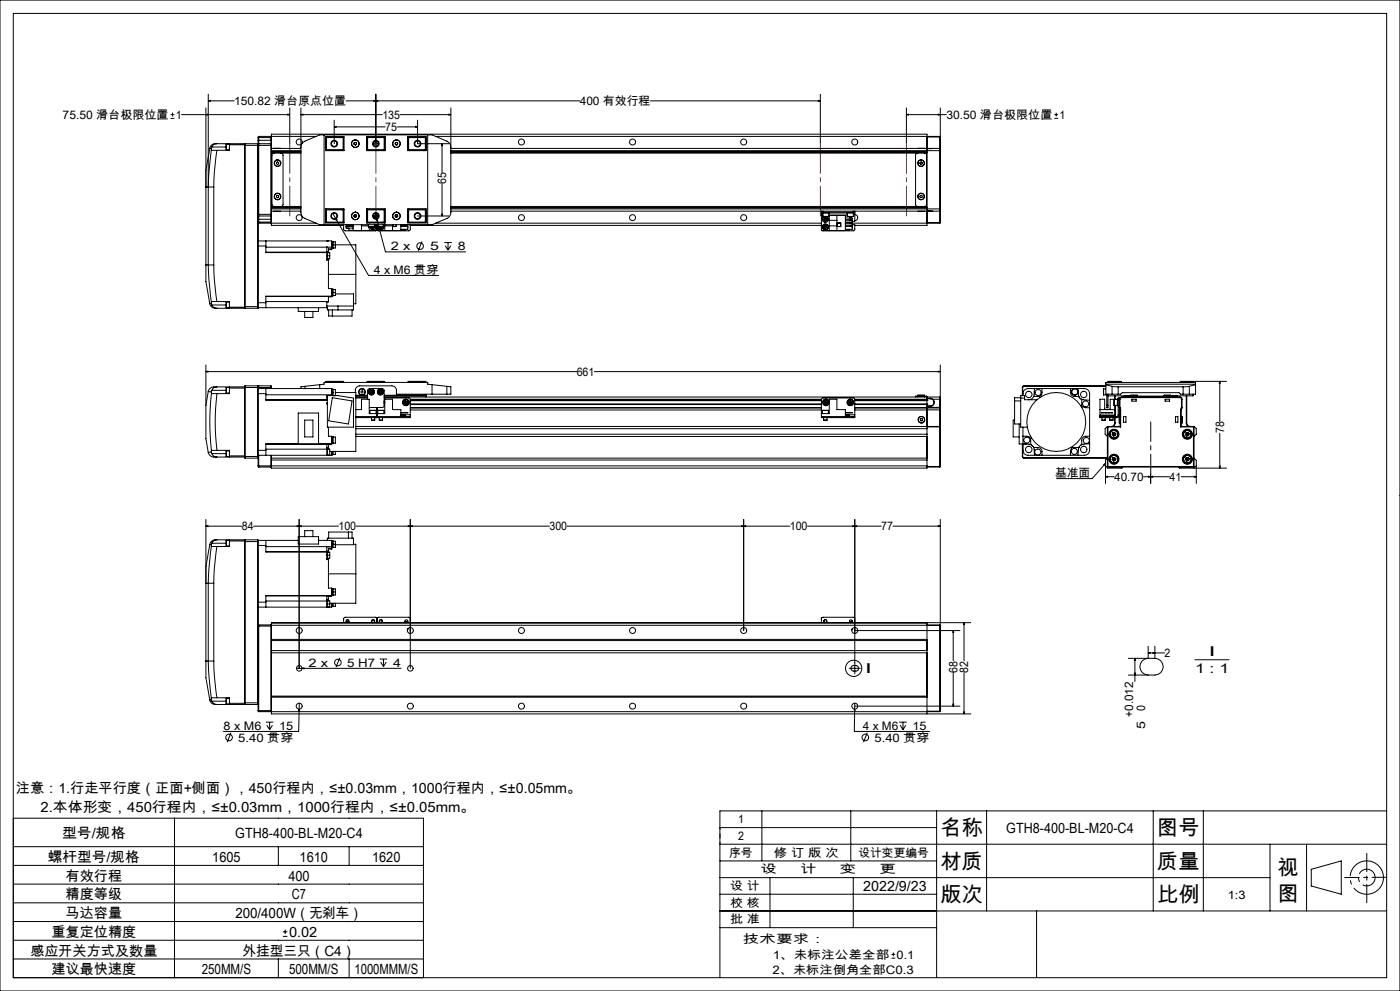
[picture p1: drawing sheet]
<svg xmlns="http://www.w3.org/2000/svg" width="420mm" height="297mm" viewBox="0 0 420 297" stroke-linecap="round" stroke-linejoin="round" font-family="sans-serif">
<g fill="none" stroke="#000" stroke-width=".3">
<path d="M0 0h420v297h-420zM4 4h412v289h-412zM51.2 35.5h1.1M51.2 34.4h1.1M51.8 33.8v1.1M54.5 34.4h32.4M61.8 34.4l.6-.2v.3zM61.8 32.3v47.1M62.5 30.2l.6-.1v.3zM62.5 28.2v51.2M62.5 30.2h7.8M86.3 34.2l.6 .2-.6 .1z"/>
<path d="M86.9 32.3v10.8M90.3 34.4l.6-.2v.3zM90.3 32.3v31.7l.3 .7 .6 .6 4.7 2h33.7l5.1-2.3 .6-1.4v-31.3M90.3 34.4h24.4M100.3 38l.6-.1v.3zM100.3 36v7.1M100.3 38h15.3M103.8 30.2h70.1M112.1 30.1l.6 .1-.6 .2zM112.7 30.2l.6-.1v.3zM112.7 28.2v14.9M119.1 38h6.2"/>
<path d="M120 34.4h15.3M124.7 37.9l.6 .1-.6 .2zM125.3 36v7.1h9.3M134.7 34.2l.6 .2-.6 .1zM195.1 30.2h51M245.5 30.1l.6 .1-.6 .2zM246.1 28.2v14.9M271.9 34.4l.6-.2v.3zM271.9 34.4h12M271.9 32.3v10.8M281.5 34.2l.6 .2-.6 .1zM282.1 32.3v12.4"/>
<path d="M316.3 35.5h1.1M316.3 34.4h1.1M316.9 33.8v1.1M62.5 56.1h1.6M62.9 44.4l-1.1 6.6v5.1h.7M62.9 44.4l.5 .1M63.4 44.9l-.7 6.6-.2 4.6M63.4 44.9l1.7 .1M63.4 44.5v.4M63.5 44.1l-.1 .4M63.5 44.1h4.3M64.1 56.1v23.3"/>
<path d="M65.1 45l-.8 6.6-.2 4.5M65.1 43.1h-.4a1.65 1.65 0 0 0-1.8 1.3M65.1 43.1h8.3v.5M65.1 43.1l-1.1 .3-.5 .7M67.9 43.2v1.7M67.9 43.2h.9M67.9 44.9h.9M68.8 43.1v.3M68.8 43.4v1.6h-3.7M68.8 43.4h4.6M73.4 43.6v48.3M73.4 43.6h8"/>
<path d="M73.5 43.1v49.3M73.5 43.1h3.8M73.5 43.1h-.1M77.3 43.1v49.3M77.3 43.1h.1M77.4 43.1v48.8M77.4 42v1.1M77.4 41.3h4M77.4 42h4M77.6 43.1v21.6M77.6 40.9v2.2M77.6 43.1h3.7"/>
<path d="M77.6 40.9l-.2 1.1M77.6 40.9h3.7M77.6 43.1l-.2 .1M81.3 43.1v21.6M81.3 40.9v2.2M81.3 43.1l.1 .1M81.3 40.9l.1 .2M81.4 43.2v-3h196.7v5M81.4 43.2v.4M81.4 43.6v20.6M81.4 45.9h8.9M81.4 45.6h8.9"/>
<path d="M81.4 44.5h8.9M81.4 40.9h13.4M81.4 45.2h8.9M81.4 45.5h8.9M82.2 44.4h.1M82.2 44.4l1.9 .1M82.3 45.9l-.4 .1-.3 .4v14.9l.3 .5 .4 .1M83 48.6l.3-.1 .3 .3v.3l-.4 .2-.3-.3zM83 58.6l.4-.1 .2 .3-.1 .4-.3 .1-.3-.3zM84.3 45.9l.4 .2 .2 .3v14.9l-.2 .4-.4 .2M90.3 44.2l.3-1.2 .9-.7 4.4-1.9h33.7l4.5 1.9 .8 .7 .4 1.2M97.2 40.4v26.9"/>
<path d="M97.6 44.5h.2M97.6 41h5.6v4.2h-5.6zM97.8 41.2v4M97.8 41.2h5.1M97.9 41.1v3.9M97.9 45h5.3M97.9 41.1h5.3M97.9 41.1l-.1 .1M102.9 41.2l.2-.1v3.9l-.2-.1M102.9 44.9h-5.1l.1 .1M102.9 41.2v3.7M106.3 43.2l.3 .3"/>
<path d="M106.3 42.9v.3M106.6 42.7l.3 .2M106.6 42.7l-.3 .2M106.9 43.2l-.3 .3M106.9 42.9v.3M110 45h5.5M110 41h5.5v4.2h-5.5zM110 41.1h5.5M110.3 41.2v3.7M110.3 41.2l-.2-.1v3.9l.2-.1M110.3 44.9h5M110.3 41.2h5"/>
<path d="M115.3 41.2l.1-.1v3.9l-.1-.1M115.3 41.2v3.7M118.6 43.2l.3 .3M118.6 42.9v.3M118.9 42.7l.4 .2M118.9 42.7l-.3 .2M119.3 43.2l-.4 .3M119.3 42.9v.3M122.3 41h5.5v4.2h-5.5zM122.3 45h5.3M122.3 41.1h5.3M122.6 41.2v3.7"/>
<path d="M122.6 41.2l-.2-.1v3.9l.2-.1M122.6 44.9h5.2l-.2 .1M122.6 41.2h5.2M127.6 41.1v3.9M127.6 41.1l.2 .1M127.8 41.2v4M127.8 44.5h.1M128.3 40.4v26.9M130.7 40.9h151.2M132.6 43.1l.2 .6h-.3zM132.6 43.1v8.6M132.6 55.2v9.5"/>
<path d="M135.3 45.9h142.8M135.3 45.6h142.8M135.3 44.5h143.8M135.3 45.2h146.6M135.3 45.5h142.8M275.3 45.9l-.5 .2-.1 .3v14.9l.1 .4 .5 .2M275.5 44.4h.1M275.5 44.4h1.9M276 48.7l.4-.2 .3 .2-.1 .4-.3 .2-.3-.3zM276.1 58.6l.4-.1 .2 .3-.1 .4-.4 .1-.3-.4zM277.3 45.9l.5 .2 .2 .3v14.9l-.2 .4-.5 .2M277.4 44.4v.1"/>
<path d="M278.1 45.2v17.4M278.1 41.1h3.8M279.1 44.6h-1v.6M279.1 44.5h.7M279.1 44.5v.1M279.8 44.5l-.7 .1M279.8 44.5h2.1M281.9 45.2h.2M281.9 44.5v.7M281.9 44.5l.2 .2M281.9 40.9v.2M281.9 41.1v3.4"/>
<path d="M281.9 45.2v17.4M282.1 44.7v.5M282.1 45.2v17.4M61.8 79.4v5l1.1 6.6M61.8 79.4h.7M62.5 79.4h1.6M62.5 79.4l.2 4.6 .7 6.5M64.1 79.4l.2 4.5 .8 6.5M77.4 72.2h2.4M77.4 73.7h2.4M77.4 66.5h4M77.4 64.2h4"/>
<path d="M77.4 64.6l.2 .1M77.4 65.7h4M77.4 66.7l.2 .2M77.6 64.7v2.2M77.6 64.7h3.7M77.6 66.9h3.7M79.8 73.7v2h18.4v1.9h-.2M79.8 72.2v1.5M79.8 72.2h19.7v2.6h-1M79.8 75.6h18.2M79.8 74.1h19.7M81.3 64.7v2.2"/>
<path d="M81.4 64.2v.4M81.4 64.6v3h21.7M81.4 61.9h8.9M81.4 62.2h8.9M81.4 63.3h8.9M81.4 66.9h13.4M81.4 62.6h8.9M81.4 64.6l-.1 .1M81.4 66.7l-.1 .2M81.4 62.3h8.9M82.1 63.3h.1M84.1 63.3h-1.9"/>
<path d="M97.6 63.3h.2M97.6 62.6h5.6v4.2h-5.6zM97.8 62.6v4M97.8 66.6h5.1M97.8 66.6l.1 .1M97.9 62.7v4M97.9 66.7h5.3M97.9 62.7l-.1 .2h5.1M97.9 62.7h5.3M98 72.2h.1M98 75.6v1.1M98 76.7v1.3h.5"/>
<path d="M98 74.1h.1M98 74.1v1.5M98 74v.2M98 72.2h.2M98 76.7h.9M98 75.5h.5M98.2 75.7h.7v1M98.2 72.2h.1M98.5 77.6v.4M98.5 75.5v.2M98.5 78v8.5h1v2.3M98.9 76.7v.9h-.7"/>
<path d="M99.5 74.6h-1v.9M99.5 72.4h.2v2h-.2M99.5 73.4h1.1M99.7 72.4h.2v2M99.8 64l.9 1.4M99.9 72.5h.7v.9M100.6 73.4h6.2v8.8M100.6 73.4v.9l-.9 .1M100.7 65.4l.4 .5-.2 .1zM100.7 65.4l9.9 17.1h21M102.9 62.9l.2-.2v4l-.2-.1M102.9 62.9v3.7"/>
<path d="M103.1 67.3v1.6l.4 .3 9.4-.1M103.9 67.3v.2h2M103.9 67.9v.5h2M103.9 67.9h2M104 68.4h.5M104.7 67.5v.4a.43 .43 0 0 0-.4-.3 .43 .43 0 0 0-.4 .3M104.7 68.4v.6h1.2M105.9 67.3v1.8h14.4v-1.8M106.3 64.9l.3 .2M106.3 64.5v.4M106.6 64.3l.3 .2M106.6 64.3l-.3 .2"/>
<path d="M106.9 64.9l-.3 .2M106.9 64.5v.4M108.4 67.3v1.8M108.4 67.7h2.1M110 62.6h5.5v4.2h-5.5zM110 66.7h5.5M110 62.7h5.5M110.3 62.9v3.7M110.3 66.7v.1M110.3 62.9l-.2-.2v4l.2-.1M110.3 66.6h5M110.3 62.9h5"/>
<path d="M110.5 68h.1M110.5 68h1.8M110.5 67.3v.7M110.8 68v1.1M110.9 66.7v.1M111 68a.91 .91 0 0 0 1.3 .8 .91 .91 0 0 0 .2-1.5 .89 .89 0 0 1-.2 1.5 .89 .89 0 0 1-1.2-.8M111.5 68l.1 .4M111.6 68.4l.4 .1M111.6 68.4l.3-.4 .1 .5M112 68l.4 .2M112.3 68h-1.7M112.3 67.3v.7"/>
<path d="M112.3 67.8l.1 .4M112.4 64.9h.3M112.4 68.2l-.4 .3M112.4 65l.1 .1M112.5 63.9l.5 1.6M112.6 64.9h.1M112.6 64.9h-.2l.2 .2M112.7 64.3v.6M112.7 64.6h.5M113 65.5l.3 .6h-.3zM113 65.5l2.6 10h24.1M113.1 64.5v.5"/>
<path d="M113.1 67.3v1.8M113.2 68h1.8M113.2 67.3v.7M113.3 68l.3 .6M113.4 68l.2 .5M113.8 68l.1 .3M113.9 68.3l.4 .2M114.2 68l-.3 .3M114.6 66.7v.1M114.7 68v.2M114.7 68.2l-.4 .3M114.7 68.2l-.4-.2v.5"/>
<path d="M115 68h.1M115 67.5a.9 .9 0 0 1-.2 1.2 .9 .9 0 0 1-1.2-.1M115 67.6a.88 .88 0 0 1-.2 1.1 .88 .88 0 0 1-1.2-.2M115 67.3v.7M115.3 62.9l.1-.2v4.1M115.3 62.9v3.7M115.3 66.7v.1M115.3 66.6l.1 .1M115.4 67.3v1.8M115.4 67.7h2.4M117.8 67.3v1.8M117.8 67.3v.6h1.1v-.6"/>
<path d="M117.9 67.3v.6M118.6 64.9l.3 .2M118.6 64.5v.4M118.9 64.3l.4 .2M118.9 64.3l-.3 .2M119.3 64.9l-.4 .2M119.3 64.5v.4M120.3 67.9h2M121.5 67.5v.4l.4-.3 .4 .3M121.5 68.7v.3h-1.2M122.3 67.9v.3M122.3 62.6h5.5v4.2h-5.5z"/>
<path d="M122.3 67.3v.2h-2M122.3 67.9v.8h-2M122.3 66.7h5.3M122.3 62.7h5.3M122.6 62.9v3.7M122.6 62.9l-.2-.2v4l.2-.1M122.6 66.6h5.2M123.1 67.3v1.5l-.4 .4-9.4-.1M123.1 67.6h123.3M125.3 64.7h9.3M126.6 72.4l-1.1 2.8M127.6 62.7v4"/>
<path d="M127.6 62.7l.2 .2h-5.2M127.8 62.6v4M127.8 63.3h.1M127.8 66.6l-.2 .1M130.7 66.9h115.7M132.5 64.1h.3l-.2 .6zM133.3 72.7h2.2M133.6 73.6l.8 1.4M134.4 72.7v2.3M135.3 73.6l-.9 1.4M135.3 61.9h142.8M135.3 62.2h142.8"/>
<path d="M135.3 63.3h111.2M135.3 62.6h146.6M135.3 62.3h142.8M246.4 63.6h.5M246.4 63.6v.5M246.4 63.3v.3M246.4 64.1v5h7.2v-4.5h-4.9M246.4 64.6h.5M246.4 64.1h.5M246.5 63.3h.4M246.8 63.6v.3h2v-.3M246.9 64.9h.1"/>
<path d="M246.9 64.9h1.8M246.9 63.9v1M246.9 63.3v.3M246.9 63.3h9M246.9 63.6h9M247.1 65.7l.3 .4M247.2 67.8v.5M247.2 67.8l.4 .2M247.2 64.9a.91 .91 0 0 0-.3 1.4 .91 .91 0 0 0 1.4 0 .91 .91 0 0 0-.3-1.4M247.2 68.3l.4 .2M247.3 64.9a.88 .88 0 0 0-.4 1.3 .88 .88 0 0 0 1.4 0 .88 .88 0 0 0-.4-1.3M247.3 65.3h.5"/>
<path d="M247.3 65.3l-.2 .4M247.3 65.3l.3 .4M247.5 67.5l-.3 .3M247.5 67.5l.5 .2M247.5 67.5l.1 .5M247.6 65.7h-.5M247.6 65.7l-.2 .4M247.6 65.7l.3 .4M247.6 68l-.4 .3M247.6 68v.5M247.6 68l.4 .2M247.8 65.3l.3 .3"/>
<path d="M247.8 65.3l-.2 .4M247.9 66.1h-.5M248 67.7v.5M248 67.7l-.4 .3M248 68.2l-.4 .3M248.1 65.6l-.2 .5M248.1 65.6l-.5 .1M248.7 63.9v1M248.7 64.1h5.5M248.8 64.6v4.5M248.8 67.7h2.3M248.8 66h2.3"/>
<path d="M251.1 64.6v4.5M251.2 66.8h1v1.1h-1zM251.2 66.8v1.1M253.6 64.7h.6M253.6 65.3h2.1v.5M253.6 66.2h2.1v.5h-2.1M253.6 67h2.1v.5h-2.1M253.6 67.9h2.1M253.6 65.8h2.1M254.1 63.6v.3h2v-.3M254.2 64.9h1.8M254.2 63.9v1"/>
<path d="M254.8 67.5l.1 .4 .4-.3 .4 .3M254.8 64.9v.4M254.8 66.7v.3M254.8 68.7v.3h-1.2M254.8 66.9h27.1M255.1 65.3h.4M255.7 65.8a.41 .41 0 0 1-.4 .3 .41 .41 0 0 1-.4-.3l-.1 .4M255.7 65.6v.2M255.7 67.9v.3M255.7 67.3h.7v1.5l-.4 .4-9.3-.1M255.7 67.9v.8h-2.1M255.7 65.7h.1"/>
<path d="M255.9 63.3h.5M255.9 63.6h.5M255.9 63.3v.3M256 64.9h.1M256 63.9v1M256 64.1h.4M256.4 64.3a.9 .9 0 0 1 .9 .9 .9 .9 0 0 1-.9 .9M256.4 63.6v.5M256.4 63.3v.3M256.4 64.1v2.3h-.7M256.4 63.3h22.7M275.4 63.3h.1"/>
<path d="M275.5 63.3h1.9M277.4 63.3h.1M278.1 62.6v5h-21.7M278.1 62.6v.6h1M278.1 66.7h3.8M279.1 63.2l.7 .1M279.1 63.3h.7M279.1 63.2v.1M279.8 63.3h2.1M281.9 62.6h.2M281.9 62.6v.7M281.9 66.7h.2"/>
<path d="M281.9 66.7v.2M281.9 63.3v3.4M282.1 62.6v.5M282.1 63.1l-.2 .2M282.1 66.7l-.2 .2M282.1 63.1v3.6M62.9 91a1.82 1.82 0 0 0 2.2 1.4M63.4 90.5v.4M63.4 90.9l.1 .5M63.4 90.9l-.5 .1M63.5 91.4l.5 .6 1.1 .4M63.5 91.4h4.3"/>
<path d="M65.1 90.4l-1.7 .1M65.1 90.4h3.7v1.7M67.9 90.6v1.6M67.9 92.2h.9M67.9 90.6h.9M68.8 92.1v.3M68.8 92.1h4.6M73.4 92.3l-8.3 .1M73.4 91.9v.4M73.4 91.9h4M73.4 92.3l.1 .1M73.5 92.4h3.8"/>
<path d="M77.4 91.9v.4M77.4 90.7h2.4M77.4 92.3l-.1 .1M79.8 90.7v1.5M79.8 90.4h18.2M89.5 92.2v1.1h6.1v-1.1M91.4 93.3v1.8h2.5v-1.8M98 90.4v1.8M98 91.7h8M98.5 82.2h8.3M98.6 92.9v1.8h7v-1.8M99.5 88.8l-19.7 .1"/>
<path d="M99.5 86.7h.4v1.9h-.4M99.5 89h-1v1.5l-.5-.1M99.5 88.8h-19.7v1.9M99.5 87.7h1.1M99.7 86.7v1.9M99.7 92.9v1.8M99.9 86.7h.7v1M100.6 87.7v.9h-.7M100.6 88.1h5.4v4.8h-7.8v-.7h-20.8M101.4 91.7v1.2M106.8 82.2v8.8h-.8M61.8 111.4l.6-.2v.3z"/>
<path d="M61.8 109.4v12.1M61.8 111.4h111.2M62.5 117.3l-.7 4.2M62.5 117.3h.1M62.5 117.3l.9 .1M63.4 117.4v.5M63.4 117.9l1.7 .1M63.4 117.9a75.3 75.3 0 0 0 0 17.2M63.5 117l-.1 .4M63.5 117h4.3M65.1 116h-.3a1.92 1.92 0 0 0-2.3 1.3M65.1 116a1.63 1.63 0 0 0-1.6 1"/>
<path d="M65.1 116h8.3M65.1 118a68.6 68.6 0 0 0 0 17M67.8 117l.1 .8M67.9 116.1l-.1 .9M67.9 117v.8M67.9 116.1v.9M67.9 116.1h.9M67.9 117.8h.9M68.8 116v.3M68.8 116.3v1.7h-3.7M68.8 116.3h4.6M73.4 116.1h8"/>
<path d="M73.4 116.3v20.3M73.5 115.6l-.1 .7M73.5 115.6v21.7M73.5 115.6h3.8M77.3 115.6v21.7M77.3 115.6l.1 21.2M77.4 116.4h22.1v1.9M77.4 118h2.4M77.6 115.6v.8M77.6 115.6h3.7M77.6 115.6l-.2 .2M79.8 116.4v1.6"/>
<path d="M79.8 118v1.9h18.2v-1.3h3.4l4.6 .7v8.7h-7.8v-9.4M79.8 119.8h18.2M79.8 118.3h19.7M81.3 115.6v.8M81.3 115.6l.1 .5M81.4 116.1v.3M91.5 115.8l-1.2 .1v.5M91.5 115.8v.6M95.9 115.3v1.1M97.8 114.5h5.3M97.8 114.5v.1M97.9 114.3h5l.2 .2"/>
<path d="M97.9 114.3v.3M97.9 114.3l-.1 .2M98 116.4h.1M98.2 116.4h.1M99.5 116.6l.4 .1v1.9M99.5 118.3v.3M99.7 116.6v2M99.7 119.2l5.9 1-1.1 6.9-5.9-1zM99.9 116.7h.7v.9M100.6 117.6h6.2v17.7h-7.9M100.6 117.6v1M103.1 114.5v.1"/>
<path d="M106.6 117.6a1.51 1.51 0 0 1 1.3-2h9.7a1.33 1.33 0 0 1 1.3 1.4v1.1h15.2M106.8 119h3.5M106.8 119.3h3.5M106.8 118.5h3.5M106.8 118.6h3.5M110.1 114.5l.2-.2h5l.1 .2M110.1 114.5h5.3M110.1 114.5v.1M110.3 119.7v-2.7l.4-.5 3.9-.1 .6 .5 .1 4.7-.2 .4-.4 .1h-3.9M110.9 117.5l.3 .4M110.9 117.5h.5M111.2 117l-.3 .5"/>
<path d="M111.2 117l.2 .5M111.2 117.9h.5M111.4 117.5l-.2 .4M111.4 117.5l.3 .4M111.7 117l.2 .4M111.7 117h-.5M111.7 117l-.3 .5M111.9 117.4l-.2 .5M111.9 117.4l-.5 .1M113.6 117.5h.5M113.6 117.5l.3 .4M113.8 117l-.2 .5"/>
<path d="M113.8 117l.3 .5M113.9 117.9h.5M114.1 117.5l-.2 .4M114.1 117.5l.3 .4M114.3 117l.3 .4M114.3 117h-.5M114.3 117l-.2 .5M114.6 117.4l-.2 .5M114.6 117.4l-.5 .1M115.3 119.3h7.6l.2 .4v4.6M115.3 119h166.6M115.3 118.5h12.3"/>
<path d="M115.4 114.5v.1M122.4 114.5h5.4M122.4 114.5v.1M123.1 119.9h123.3M123.1 119.7h123.4M127.6 114.3h-5l-.2 .2M127.6 114.3v.3M127.6 118.1v.4M127.6 114.3l.2 .2M127.6 118.5l.2 .1h-12.5M127.8 114.5v.1M127.8 118.1v.9"/>
<path d="M129.6 115.3l-1.3-.2v-.5h-31.1v.5l-5.7 .7M129.6 115.3v2.8M129.6 115.3l4.5 .5M134.1 115.8l1.2 .1v2.2h-1.2M134.1 115.8v2.3M178.3 111.4h103.8M256.4 119.9l21.7 .1M256.4 119.7h21.7M274.7 119v-.3h3.3v.3M275.3 118.5h2M275.3 118.5v.5M275.4 118.7h1.9"/>
<path d="M277.3 118.5v.5M278.1 119.7v2.6M278.1 119.5h1M279.1 119.4h-1v-.4v.7M279.1 119.5l.7 .2M279.1 119.4l.7 .3M279.1 119.4v.1M279.8 119.7a1.08 1.08 0 0 1 .3 1.2 1.08 1.08 0 0 1-1 .8M279.8 119.7a1.18 1.18 0 0 1 .4 1.3 1.18 1.18 0 0 1-1.1 .8M279.8 119.7h2.1M279.8 119.7h.1M281.5 111.2l.6 .2-.6 .1z"/>
<path d="M281.9 119v.7M281.9 119.7v2.4M282.1 109.4v12.7M306.2 119.3h1.2M306.2 119.2h-1.8v7.9h1.8M306.7 116.1h.1M306.7 116.1v2.5M306.8 116.1v2.5M307.2 115.7l-.4 .4M307.2 115.6l-.5 .5M307.2 115.6h24.6M307.2 115.6v.1"/>
<path d="M307.2 115.7h24.6M310.1 118.8a1.54 1.54 0 0 1-1.5 1M310.1 118.8h1.8l.1 .3M310.3 116.4l-.2 2.4M311 119.8h-3.6v-1.2h-1.2v9.4h2M312.6 116.4v1.5l-.4 .6 .3 .3M321.1 116.4v1.2a1.21 1.21 0 0 0 1.2 1.2h1.3l.9 .9M322.3 116.4h-13.9a1.63 1.63 0 0 0-1.5 2.2M322.6 116.4h2.8a1.57 1.57 0 0 1 1.5 1.6v13.9M323.4 116.4l.1 1.2a1.96 1.96 0 0 0 1.1 2.1M324.5 119.7v1.8l-.2 .1M324.5 119.7l2.4 .2"/>
<path d="M331 118.3l.1 .1M331 118.2v.1M331.1 116.6l-.1 1.6M331.1 116.6v1.6M331.1 118.4h.9M331.1 116.6h.7M331.1 118.2v.2M331.8 115.1h26.9M331.8 115.3l1.8 .5M332 118.1v3.4M332.4 114.5h4M332.4 114.5v.1"/>
<path d="M332.4 118.1v3.4M332.4 118.5l.1 .1M332.5 114.3h3.7M332.5 118.6h6.7M332.5 114.3l-.1 .2M332.5 114.3v.3M332.5 118.1v.5M333.6 115.8l1.9 .1M333.6 118.1h1.9M333.6 118.1h-1.8v-3.5h26.9v3.5h-1.9M333.6 115.8v2.3M334.2 119.7h.1"/>
<path d="M334.2 119.7v1.8M334.2 119.7h1M334.4 118.6v1.1M334.5 119.7h-1.4v3h-1.7v-3h-1.4v5.1M334.5 118.6v1.1M335.5 119.6h-.3v2h.3M335.5 119.8h.3M335.5 118.1h.7l.5-.4h17l.5 .4h.7M335.5 115.9h19.4M335.5 115.9v2.2M335.5 119.8v4.5M335.8 119.7v-.4h-.3v.5"/>
<path d="M335.8 119.7h.2M335.8 119.7v4.6M336 119.7v2.4M336.2 114.3v.3M336.2 114.3l.2 .2M336.4 114.5v.1M336.5 119v.2M336.5 119.2l-.5 .5M336.5 119l-.4 .1-.3 .6M336.5 119h17.4M336.5 119.2h17.4M337.9 118.7h-.7v.3"/>
<path d="M337.9 118.7h14.6M337.9 118.7v.3M339.2 118.5h2M339.2 118.6l.1 .1M339.2 118.6h2M339.2 118.5v.2M339.5 119.7h1.4v.5h-1.4zM341.2 118.6v.1M341.2 118.5v.1M349.2 118.5h2M349.2 118.6l.1 .1M349.2 118.6h2"/>
<path d="M349.2 118.5v.1M349.5 119.7h1.4v.5h-1.4zM351.2 118.6v.1M351.2 118.6h6.7M351.2 118.5v.2M352.5 118.7h.7v.3M352.5 118.7v.3M353.9 119.2l.5 .5M353.9 119v.2M353.9 119l.6 .3 .1 .4M354 114.5h4M354 114.5v.1"/>
<path d="M354.2 114.3v.3M354.2 114.3l-.2 .2M354.4 119.7h.2M354.4 119.7v2.4M354.6 119.7v2.4M354.9 118.1h1.9M354.9 115.9v2.2M355.9 118.6v8.2M356 118.6v8.2M356.8 115.8l-1.9 .1M356.8 115.8v2.3M357.9 118.1v.5"/>
<path d="M358 114.5l-.1-.2v.3M358 114.5v.1M358 118.1l-.1 .5M358.7 115.3l-1.9 .5M365.9 114.3v12M365.9 114.3l.2 .6h-.3zM367.9 114.3h-13.7M61.8 121.5v10l.7 4.1M62.5 135.6a2.06 2.06 0 0 0 2.6 1.4M62.5 135.6h.1M63.4 135.5l.1 .5M63.4 135.5l-.9 .1"/>
<path d="M63.4 135.1v.4M63.5 136l.7 .8 .9 .2M63.5 136h4.3M65.1 137h8.3M65.1 135l-1.7 .1M65.1 135h3.7v1.6M67.8 136l.1 .8M67.9 135.1l-.1 .9M67.9 136v.8M67.9 135.1v.9M67.9 135.1h.9M67.9 136.8h.9"/>
<path d="M68.8 136.6v.4M68.8 136.6h4.6M73.4 136.6l.1 .7M73.4 136.8h4M73.5 137.3h3.8M77.4 136.8v.4M77.4 139.6h4M77.4 135h2.4M77.4 137.2l-.1 .1M77.4 137.2v2.6l.2 .2M77.6 136.5v3.5M77.6 140h3.7"/>
<path d="M79.8 135v1.5M79.8 134.6h18.2M81.3 136.5v3.5M81.4 139.6h196.7M81.4 137.9h196.7M81.4 137.3h196.7M81.4 139.8l-.1 .2M89.5 123.8h6.1v9.3h-6.1zM89.5 133h-9.7v2M91.4 125.9h2.5v5h-2.5zM95.6 133h3.9M98 133.1h.1"/>
<path d="M98 133.1v1M98 134.6v1.9h-20.6M98 134.5h.2v2h-.2M98 134.1v.5M98 134.1h.5M98.2 120.8h-.2v.3h.2M98.2 134.6h.7v1.8M98.5 134.1v.5M98.5 128v2.7h1v2.4h-19.7M98.5 136.4v.1M99.5 130.9h.4v2h-.4M99.5 133.2h-1v.9"/>
<path d="M99.5 135.3v1.2h-1.3M99.7 130.9v2M99.7 135.3v1M99.9 131h.7v1.8h-.7M99.9 135.3v1h-.4M100.6 135.3v.9h-.7M106.8 128.5h171.3M106.8 130.1h171.3M106.8 130.8h171.3M106.8 127.8h175.1M106.8 125.2h5.8M106.8 124.8h5.8"/>
<path d="M106.8 122.8h1.6v-3.1h2.4v4.3h4.6v-4.3h2.4v3.1h2.5v2M111 123h1.8M111 123v1M111.4 125.9h1M111.4 125.2v.7M112.4 125.2v.7M112.6 125.2h.5M112.6 124.8h1M112.6 124.8v.4M112.8 123h.1M112.8 123h-1.8M112.8 123v1"/>
<path d="M113.1 125.2h.5M113.1 122.1v3.1M113.3 123h.3M113.3 123v1M113.6 123h-.3M113.6 123h1.5v1M113.6 125.2h9M113.6 124.8h9M113.6 124.8v.4M113.8 125.9h1M113.8 125.2v.7M114.8 125.2v.7"/>
<path d="M115.3 120l.1 .5-.1 .6M115.3 120.3v.6M115.3 120.4v.4M120.3 123.6h2l-2 .2M121.3 120.4l.1 .5M121.3 120.4l.5 .2M121.4 120.9l.4 .2M121.5 124.4v.2h-1.2M121.7 120.1l-.4 .3M121.7 120.1l.5 .2M121.7 120.1l.1 .5M121.8 120.6l-.4 .3"/>
<path d="M121.8 120.6v.5M121.8 120.6l.4 .2M122.2 120.3v.5M122.2 120.3l-.4 .3M122.2 120.8l-.4 .3M122.6 124.8h.5M122.6 124.8v.4M123.1 124.8v.4h-.5M123.1 124.3v.5M123.1 120h123.3M123.1 121.2h123.3M123.1 120.1h123.3"/>
<path d="M123.1 121.1h123.3M123.1 124.3l-2.8 .1M123.1 122.1h123.3M123.1 122.9h123.3M123.1 122.3h123.3M246.4 124.8h.5M246.4 124h2.4v-4.3h2.3v3.1h2.5v2M246.7 123h1.8M246.7 123v1M246.9 125.2h9M246.9 124.8h9M246.9 124.8v.4"/>
<path d="M247.1 125.9h1M247.1 125.2v.7M247.3 120.8l.4 .3M247.4 120.3l-.1 .5M247.4 120.3l.4 .3M247.8 120.6l-.5 .2M247.8 120.6l-.1 .5M247.8 120.6l.4 .3M247.8 120.1l-.4 .2M247.8 120.1l.4 .3M247.8 120.1v.5M248.1 125.2v.7"/>
<path d="M248.2 120.9l-.5 .2M248.2 120.4v.5M248.2 120.4l-.4 .2M248.5 123h.1M248.5 123h-1.8M248.5 123v1M253.6 123.6h2.1l-2.1 .2M254.6 120.4l.1 .5M254.6 120.4l1 .4M254.7 120.9l.4 .2M254.8 124.4v.2h-1.2M255.1 120.1l-.5 .3"/>
<path d="M255.1 120.1l.4 .2M255.1 120.1v1M255.5 120.3l.1 .5M255.5 120.3l-.8 .6M255.6 120.8l-.5 .3M255.9 124.8h.5M255.9 124.8v.4M256.4 124.3v-4.6l-.2-.4h-9.4l-.4 .5v5.4h.5M256.4 124.8v.4h-.5M256.4 124.3v.5M256.4 120h21.7M256.4 121.2h21.7"/>
<path d="M256.4 120.1h21.7M256.4 121.1h21.7M256.4 124.3l-2.8 .1M256.4 122.3h21.7M276.3 125.4l.3 .1 .2 .3-.2 .3h-.4l-.2-.3zM278.1 121.2h-21.7M278.1 122.3v18h-196.7v-3.8M278.1 120h.1M278.1 121.2h.1M278.1 140h3.8M278.1 139.8h3.8M278.1 127.9h3.8"/>
<path d="M278.1 121.8h1M278.1 121.7h1M278.1 122.3h3.8M279.1 121.7v.1M281.9 139.8v.2M281.9 127.8v.1M281.9 139.8h.2M281.9 122.1h.2M281.9 122.1v.2M281.9 122.8h.2M281.9 122.3v.5M281.9 122.1h-25.5"/>
<path d="M281.9 122.8v5M281.9 127.9v11.9M281.9 122.8l-25.5 .1M282.1 139.8l-.2 .2M282.1 122.2l-.2 .1M282.1 122.1v.1M282.1 122.2v.6M282.1 122.8v17M304.4 125.9h-.4v5h1.8M304.4 120.2h1.8M305.8 127.1v6h2.1M306.7 136.8l.5 .5"/>
<path d="M306.7 136.8h.1M306.7 133.1v3.7M306.8 136.8l.4 .4M306.8 133.1v3.7M306.9 130.7l1.4 .1 .6 .3 .3-.2M306.9 128v7a1.45 1.45 0 0 0 1.5 1.5h2.8M306.9 133l2.3 .2M307.2 137.3h25l-.6 .6v7M307.2 137.2v.1M307.2 137.2h25M309.2 133.2l.3 .2M309.2 133.2l.9 .9"/>
<path d="M309.5 131.3l-.3 .2v1.7M309.9 133.8l.2 .3M310.1 134.1h1.3a1.14 1.14 0 0 1 1.2 1.2v1.2M310.1 134.1l.2 2.4M321.3 134.1l.2 .3-.3 .7-.1 1.4M321.7 133.8l.2 .3h1.7M323.6 134.1l-.2 2.4M323.8 133.8l-.2 .4M324.5 122.1l.4-.3 .6 .4h1.4M324.5 133.2l-.9 .9M324.6 133.2l-.4 .2M326.9 130.7h-1.2a1.21 1.21 0 0 0-1.2 1.2v1.3"/>
<path d="M326.9 133l-2.3 .2M326.9 132.2v2.8a1.51 1.51 0 0 1-1.5 1.5h-13.9M330 122.8h4.5M330.1 124.4h4.3v.2h-4.3zM330.4 123.6l.8 .2zM330.4 124.8h-.5v.4h.5M330.4 125.2h1.4M330.4 124.8h4.6M330.4 124.8v.4M330.6 125.9h1M330.6 125.2v.7M331.1 139.2l.5-.3-.2 .5z"/>
<path d="M331.6 123.6l.5 .2zM331.6 125.2v.7M331.6 138.9l-3.9 4.5h-10.7M331.6 139.6l.7 .7h4.3l.3-.3M331.8 125.2h.9M331.8 124.8v.4M332 121.5v.6h.4v-.6M332 121.5h.4M332.2 127.9h.2M332.2 139.8h.2M332.2 139.8l.2 .2M332.2 127.9v11.9"/>
<path d="M332.4 139.8v.2M332.4 140h25.6M332.4 139.8h25.6M332.4 127.9h3.8M332.4 127.9v11.9M332.4 123.6l.5 .2zM332.7 125.2h2.3M332.7 124.8v.4M332.9 125.9h1M332.9 125.2v.7M333.3 123.6l.5 .2zM333.7 137.8l.3 .4"/>
<path d="M333.7 130.3l.3 .4M333.8 137.2l-.1 .6M333.8 137.2l.4 .4M333.8 129.7l-.1 .6M333.8 129.7l.4 .4M333.9 125.2v.7M334.2 121.5h1M334.2 137.6l-.2 .6M334.2 137.6l.4 .4M334.2 137.6l-.5 .2M334.2 130.1l.4 .5M334.2 130.1l-.2 .6"/>
<path d="M334.2 130.1l-.5 .2M334.4 126.8a1.02 1.02 0 0 1-1 1M334.4 126.8h.1M334.4 137.1l.4 .4M334.4 137.1l-.6 .1M334.4 137.1l-.2 .5M334.4 129.6l-.6 .1M334.4 129.6l.4 .4M334.4 129.6l-.2 .5M334.4 125.2v1.6M334.5 121.5v3.3M334.5 126.8l-.5 1"/>
<path d="M334.5 125.2v1.6M334.6 138l-.6 .2M334.6 130.6l-.6 .1M334.8 137.5l-.2 .5M334.8 137.5l-.6 .1M334.8 130l-.2 .6M334.8 130l-.6 .1M335 124.8v.4M335.5 124.3l-.5 .5M335.5 124.3h.3M335.8 126.7h.1M335.8 124.8h.1"/>
<path d="M335.8 124.8v1.9M335.8 122.1l.2 .8M335.8 124.3a.84 .84 0 0 1-.8 .9M335.8 122.1l.1 .2M335.8 122.1h.2M335.8 124.8v2M335.8 126.8h.2M335.8 124.8h.2M335.9 122.3l.1 .5M336 124.8h.1M336 126.8h.1M336 122.1v.1"/>
<path d="M336 122.2l.2 .6M336 122.2l-.1 .1M336 124.8v2M336 122.8h.2M336 127.8l.2 .1M336 127.8h-3.8l-.7 .7v1.6l.7 .7M336 122.8v5M336.2 122.8v5.1M337 124.9h.8v1.6h-.8zM352.6 124.9h.8v1.6h-.8zM353.6 140l.3 .3h14M354.2 122.8h.2"/>
<path d="M354.2 127.9h3.8M354.2 122.8v5.1M354.4 126.7v.1M354.4 127.8l-.2 .1M354.4 127.8h3.8l.7 .7v1.6l-.7 .7M354.4 122.8v5M354.4 122.2l.1 .1M354.4 122.2l-.2 .6M354.4 124.8h.1M354.4 122.1v.1M354.4 122.1h.2M354.4 124.8v2"/>
<path d="M354.4 126.8h.2M354.4 124.8h.2M354.5 122.3l-.1 .5M354.6 124.8v2M354.6 122.1l-.2 .8M354.6 122.1l-.1 .2M355.6 137.8l.4 .4M355.6 130.3l.4 .4M355.8 137.2l-.2 .6M355.8 137.2l.4 .4M355.8 129.7l-.2 .6M355.8 129.7l.8 .9"/>
<path d="M355.9 126.8l.2 .7 .3 .3M355.9 126.8h.1M356 126.8a1.09 1.09 0 0 0 1 1M356.2 137.6l.4 .4M356.2 137.6l-.2 .6M356.2 137.6l-.6 .2M356.4 137.1l-.6 .1M356.4 137.1l.4 .4M356.4 137.1l-.2 .5M356.4 129.6l.4 .4M356.4 129.6l-.6 .1M356.4 129.6l-.4 1.1"/>
<path d="M356.6 138l-.6 .2M356.6 130.6l-.6 .1M356.8 137.5l-.2 .5M356.8 137.5l-.6 .1M356.8 130l-.2 .6M356.8 130l-1.2 .3M358 127.9h.2M358 139.8h.2M358 139.8v.2M358 127.9v11.9M358.2 139.8l-.2 .2M358.2 137.3l.7 .7v6.9"/>
<path d="M358.2 127.9v11.9M358.9 139.6l-.7 .7M365.8 139.7h.3l-.2 .6zM365.9 129.9v10.4M61.8 157.7l.6-.2v.3zM61.8 155.7v42.4M61.8 157.7h10.7M89.1 157.5l.6 .2-.6 .1zM89.7 157.7l.6-.2v.3zM89.7 155.7v44.6M101.5 157.7h-25.4M104.5 159.5v1.8"/>
<path d="M106.8 157.7h58M122.5 157.5l.6 .2-.6 .1zM123.1 157.7l.6-.2v.3zM123.1 155.7v44.6M170.1 157.7h66.9M222.5 157.5l.6 .2-.6 .1zM223.1 155.7v33.3M223.1 157.7l.6-.2v.3zM242.3 157.7h22.1M255.8 157.5l.6 .2-.6 .1zM256.4 157.7l.6-.2v.3zM256.4 155.7v42.9"/>
<path d="M267.9 157.7h14.2M281.5 157.5l.6 .2-.6 .1zM282.1 155.7v57.4M331.6 142.9l.6-.2v.3zM331.6 142.9h2.6M344.6 142.7l.6 .2-.6 .1zM345.2 142.9l.6-.2v.3zM345.2 142v2.9M350.8 142.9h-7.7M354.4 142.9h4.5M358.3 142.7l.6 .2-.6 .1zM62.5 174.8h1.6"/>
<path d="M62.5 174.8v23.3M62.9 163.2l-1.1 6.6v5h.7M62.9 163.2h.5M63.4 163.7l-.7 6.5-.2 4.6M63.4 163.7l1.7 .1M63.4 163.2v.5M63.5 162.8l-.1 .4M63.5 162.8h4.3M64.1 174.8v23.3M65.1 163.8l-.8 6.5-.2 4.5M65.1 161.8h-.4a1.74 1.74 0 0 0-1.8 1.4M65.1 161.8h8.3v.5"/>
<path d="M65.1 161.8a1.79 1.79 0 0 0-1.6 1M67.9 162v1.6M67.9 162h.9M67.9 163.6h.9M68.8 161.8v.3M68.8 162.1v1.7h-3.7M68.8 162.1h4.6M73.4 162.3v48.3M73.4 162.3h4M73.5 161.8v49.3M73.5 161.8h3.8M73.5 161.8l-.1 .1"/>
<path d="M77.3 161.8v49.3M77.3 161.8l.1 .5M77.4 162.3v50.8l.2 .2M77.4 162h12.1M77.4 163.5h2.4M79.8 162v1.5M79.8 163.5v1.9l19.1 .1v.9M79.8 165.3h18.2M79.8 163.8h19.7M89.5 160.8h6.1v2.3h-6.1zM91.4 160.8v-1.8h2.5v1.8M95.6 162h3.9v2.6h-1"/>
<path d="M98 166.4v1.3h.5M98 165.3v1.1M98 178.6h.1M98 163.8h.1M98 163.8v1.4M98 178.6v1M98 162h.1M98 162h.2v-.7h7.8v2h-5.4M98 165.2v.1M98 166.4h.1M98 179.6v.5M98 166.4h.9"/>
<path d="M98 179.6h.5M98 165.2h.5M98.2 165.4v2h-.2M98.5 167.3v.4M98.5 179.6v.5M98.5 165.2v.3M98.5 167.7v8.5h1v2.4h-19.7M98.5 172h8.3M98.6 161.3v-1.8h7v1.8M98.9 166.4v.9h-.7M99.5 178.5h-19.7v2M99.5 176.4h.4v2h-.4"/>
<path d="M99.5 178.7h-1v.9M99.5 164.3h-1v.9M99.5 162.1h.4v2h-.2M99.5 163.1h1.1M99.5 177.4h1.1M99.7 176.4v2M99.7 162.1v2h-.2M99.9 176.5h.7v.9M99.9 162.2h.7v.9M100.6 177.4v.9h-.7M100.6 163.1v.9h-.7M106 163.1h.8v8.9"/>
<path d="M106.8 172v8.8h-7.9M61.8 198.1v5l1.1 6.7M61.8 198.1h.7M62.5 198.1l.2 4.6 .7 6.6M62.5 198.1h1.6M64.1 198.1l.2 4.5 .8 6.5M77.4 180.5h2.4M77.4 187.7h4M77.6 187.3v26M77.6 187.3l-.2 .2M77.6 187.3h3.7M79.8 180.5v1.5"/>
<path d="M79.8 180.1h18.2M81.3 187.3v26M81.3 187.3l.1 .2M81.4 195.6h196.7M81.4 191.6h196.7M81.4 192h196.7M81.4 187.4h196.7M81.4 186.7h196.7M81.4 195h196.7M98 180.1v1.9M98 180h.2v2M98 182h.1"/>
<path d="M98 181h.9M98.2 180.1h.7v.9M98.5 181.9v.1M98.9 181v.9M99.5 180.8v1.2h-22.1M99.7 180.8v1M99.9 180.8v1h-.4M100.6 180.8v.9h-.7M101.9 197.2l-1.1 2.8M103.9 186.1v.2h.8v-.2M104 185.8h.5M111.8 186.6a.5 .5 0 0 1-.3-.7 .5 .5 0 0 1 .8 0 .5 .5 0 0 1-.2 .7"/>
<path d="M112.9 185.1h.4M113.1 185.1v1.5M113.9 197.5h2.3M114.1 186.6a.5 .5 0 0 1-.2-.7 .5 .5 0 0 1 .8 0 .5 .5 0 0 1-.3 .7M114.2 198.4l.8 1.4M115 197.5v2.3M115.9 198.4l-.9 1.4M121.5 186.1v.2h.8v-.2M122.3 188.6v-.1l-.1 .3M123.1 185.5l-.4-.5h-9.2l-.4 .5-.4-.5h-9.2l-.4 .3v1.3M246.4 185.5l.4-.5h9.2l.4 .5M246.7 185.1h-.3v1.5"/>
<path d="M247.4 186.6a.5 .5 0 0 1-.2-.7 .5 .5 0 0 1 .8 0 .5 .5 0 0 1-.2 .7M254.8 186.1v.2h.9v-.2M255.5 199.7l.6-.2a1.18 1.18 0 0 1 1.4 .5 .81 .81 0 0 1-.7 1.1h-.7a.82 .82 0 0 1-.8-.5 .82 .82 0 0 1 .2-.9zM255.7 188.6v-.1l-.1 .3M256.4 199.5v1.6M256.4 189h31.6M278.1 186.6v27.4M278.1 187.3h3.8M278.1 187.5h3.8M281.9 187.3v.2M281.9 187.5v25.6M286 189l.1 .6h-.3z"/>
<path d="M286 189v9M289.2 186.6l.1 .6h-.2zM289.2 186.6v11.4M291.2 186.6h-209.8v27.4h209.8M340.5 197.3l.1 .6h-.3zM340.5 197.3v7M344.5 195.7l.6-.2v.3zM344.5 193.7v3.6a2.5 2.5 0 0 0-2.6 2.5 2.5 2.5 0 0 0 2.6 2.5M344.5 195.7h4.9M345.9 195.5l.6 .2-.6 .1zM346.5 197.3a2.5 2.5 0 0 1 2.5 2.5 2.5 2.5 0 0 1-2.5 2.5h-8M346.5 193.7v3.6"/>
<path d="M346.5 197.3h-8M358.5 197.7h10.2M62.9 209.8a1.82 1.82 0 0 0 2.2 1.3M63.4 209.3v.4M63.4 209.7l.1 .4M63.4 209.7l-.5 .1M63.5 210.1a1.72 1.72 0 0 0 1.6 1M63.5 210.1h4.3M65.1 209.1l-1.7 .2M65.1 209.1h3.7v1.7M67.9 209.3v1.7M67.9 209.3h.9"/>
<path d="M67.9 211h.9M68.8 210.8v.3M68.8 210.8h4.6M69.3 219.6l-1.1 2.8M73.4 211l-8.3 .1M73.4 210.6v.4M73.4 210.6h4M73.4 211l.1 .1M73.5 211.1h3.8M77.4 211l-.1 .1M77.4 212.9h4M77.6 213.3h3.7"/>
<path d="M79.8 216.4h2.2M80 217.3l.9 1.4M80.9 216.4v2.3M81.4 213.3h200.5M81.4 208.9h196.7M81.4 208.6h196.7M81.4 213.1l-.1 .2M81.7 217.3l-.8 1.4M88.9 200.3h31.4M89.7 212.5l.2 .6h-.3zM89.8 210.7l-.2 8.5h-22.6M90.6 200.3l.6-.1v.2z"/>
<path d="M255.6 200.3h1.6M256.4 212.5l.1 .6h-.2zM256.4 212.5l-.1 6.7h22.6M256.4 210.7v1.8M256.4 211.6h31.6M260.2 219.6l-1.2 2.8M269.8 216.4h2.2M270.1 217.3l.8 1.4M270.9 216.4v2.3M271.7 217.3l-.8 1.4M278.1 213.1h3.8M281.9 213.1h.2"/>
<path d="M281.9 213.1v.2M282.1 213.1l-.2 .2M285.8 211h.3l-.1 .6zM286 201.6v10M289.1 213.4h.2l-.1 .6zM289.2 201.6v12.4M340.3 201.7h.3l-.1 .6zM4 245.2h123v47.8M4 253.7h123M4 259.4h123M52.4 245.2v47.8M83.5 253.7v5.7"/>
<path d="M104.7 253.7v5.7M216 253h200M216 248h65M216 258h65M228.6 243v15M255.2 243v15M281 243v50M296 243v30M346 243v30M361 243v30M381 253v20M392 253v20"/>
<path d="M416 243h-200v50M4 265h123M4 270.6h123M4 276.2h123M84.9 279.3h1.3M85.5 278.6v1.3M216 278h65M216 273h200M216 263h165M216 268h65M231 263v15M256 263v15"/>
<path d="M311 273v20M393.4 260.5l9-2.5v10l-9-2.5zM4 281.8h123M4 287.4h123M83.5 287.4v5.6M84.9 280.6h1.3M104.7 287.4v5.6M267.4 287.2h1.2M267.4 286h1.2M268 285.5v1.1"/>
<circle cx="83.2" cy="58.9" r=".95"/>
<circle cx="83.3" cy="48.9" r=".95"/>
<circle cx="83.3" cy="48.9" r=".99"/>
<circle cx="83.3" cy="58.9" r="1"/>
<circle cx="89.8" cy="42.6" r=".9"/>
<circle cx="100.3" cy="43.1" r=".84"/>
<circle cx="100.3" cy="43.1" r="1"/>
<circle cx="106.6" cy="43.1" r="1.12"/>
<circle cx="112.8" cy="43.1" r=".42"/>
<circle cx="112.8" cy="43" r=".82"/>
<circle cx="112.8" cy="43.1" r="1"/>
<circle cx="118.9" cy="43.1" r="1.11"/>
<circle cx="125.3" cy="43.1" r="1"/>
<circle cx="125.3" cy="43.1" r=".82"/>
<circle cx="156.4" cy="42.6" r=".9"/>
<circle cx="189.8" cy="42.6" r=".9"/>
<circle cx="223.1" cy="42.6" r=".9"/>
<circle cx="256.4" cy="42.6" r=".89"/>
<circle cx="276.3" cy="48.9" r=".95"/>
<circle cx="276.3" cy="58.9" r=".99"/>
<circle cx="276.3" cy="58.9" r=".95"/>
<circle cx="276.3" cy="48.9" r="1"/>
<circle cx="89.8" cy="65.2" r=".89"/>
<circle cx="100.3" cy="64.7" r="1.01"/>
<circle cx="100.3" cy="64.7" r=".84"/>
<circle cx="106.6" cy="64.7" r="1.12"/>
<circle cx="112.8" cy="64.7" r=".42"/>
<circle cx="112.8" cy="64.7" r="1"/>
<circle cx="112.8" cy="64.7" r=".83"/>
<circle cx="118.9" cy="64.7" r="1.11"/>
<circle cx="125.2" cy="64.7" r="1.01"/>
<circle cx="125.3" cy="64.7" r=".82"/>
<circle cx="126" cy="73.7" r="1"/>
<circle cx="156.4" cy="65.2" r=".89"/>
<circle cx="189.8" cy="65.2" r=".89"/>
<circle cx="223.1" cy="65.2" r=".89"/>
<circle cx="247.6" cy="68" r=".86"/>
<circle cx="247.6" cy="68" r=".91"/>
<circle cx="108.6" cy="117.5" r=".9"/>
<circle cx="108.6" cy="117.5" r=".99"/>
<circle cx="108.6" cy="117.5" r=".34"/>
<circle cx="111.4" cy="117.5" r=".9"/>
<circle cx="111.4" cy="117.5" r=".88"/>
<circle cx="114.1" cy="117.5" r=".89"/>
<circle cx="114.1" cy="117.5" r=".87"/>
<circle cx="308.6" cy="118.2" r=".97"/>
<circle cx="311.4" cy="117.7" r=".92"/>
<circle cx="322.4" cy="117.4" r=".99"/>
<circle cx="322.4" cy="117.4" r=".92"/>
<circle cx="325.1" cy="118.2" r=".96"/>
<circle cx="121.8" cy="120.6" r=".86"/>
<circle cx="121.8" cy="120.6" r=".91"/>
<circle cx="121.8" cy="120.6" r="1"/>
<circle cx="247.8" cy="120.6" r=".86"/>
<circle cx="247.8" cy="120.6" r=".99"/>
<circle cx="247.8" cy="120.6" r=".91"/>
<circle cx="255.1" cy="120.6" r=".9"/>
<circle cx="255.1" cy="120.6" r=".99"/>
<circle cx="255.1" cy="120.6" r=".86"/>
<circle cx="276.4" cy="125.8" r="1"/>
<circle cx="276.4" cy="125.8" r=".95"/>
<circle cx="308.1" cy="131.9" r=".91"/>
<circle cx="308.6" cy="134.7" r=".97"/>
<circle cx="311.3" cy="135.5" r=".92"/>
<circle cx="316.9" cy="126.5" r="8.8"/>
<circle cx="322.3" cy="135.3" r=".92"/>
<circle cx="325.1" cy="134.7" r=".96"/>
<circle cx="325.7" cy="121" r=".92"/>
<circle cx="325.9" cy="132" r=".92"/>
<circle cx="334.2" cy="137.6" r="1.32"/>
<circle cx="334.2" cy="137.6" r="1.5"/>
<circle cx="334.2" cy="130.1" r="1.5"/>
<circle cx="334.2" cy="137.6" r="1.14"/>
<circle cx="334.2" cy="130.1" r="1.14"/>
<circle cx="334.2" cy="130.1" r="1.33"/>
<circle cx="334.2" cy="137.6" r="1.17"/>
<circle cx="334.2" cy="130.1" r="1.17"/>
<circle cx="356.2" cy="137.6" r="1.33"/>
<circle cx="356.2" cy="137.6" r="1.17"/>
<circle cx="356.2" cy="130.1" r="1.17"/>
<circle cx="356.2" cy="137.6" r="1.13"/>
<circle cx="356.2" cy="130.1" r="1.13"/>
<circle cx="356.2" cy="130.1" r="1.34"/>
<circle cx="356.2" cy="137.6" r="1.5"/>
<circle cx="356.2" cy="130.1" r="1.5"/>
<circle cx="89.8" cy="189" r=".9"/>
<circle cx="101.4" cy="198.6" r=".98"/>
<circle cx="104.3" cy="186.2" r=".42"/>
<circle cx="111.9" cy="186.2" r=".4"/>
<circle cx="114.3" cy="186.2" r=".4"/>
<circle cx="121.9" cy="186.2" r=".43"/>
<circle cx="123.1" cy="189" r=".9"/>
<circle cx="156.4" cy="189" r=".9"/>
<circle cx="189.8" cy="189" r=".9"/>
<circle cx="223.1" cy="189" r=".9"/>
<circle cx="247.6" cy="186.2" r=".4"/>
<circle cx="255.3" cy="186.2" r=".42"/>
<circle cx="256.4" cy="189" r=".89"/>
<circle cx="89.8" cy="200.3" r=".84"/>
<circle cx="89.8" cy="211.6" r=".89"/>
<circle cx="123.1" cy="200.3" r=".84"/>
<circle cx="123.1" cy="211.6" r=".89"/>
<circle cx="156.4" cy="211.6" r=".89"/>
<circle cx="189.8" cy="211.6" r=".89"/>
<circle cx="223.1" cy="211.6" r=".89"/>
<circle cx="256.1" cy="200.3" r="2.42"/>
<circle cx="256.4" cy="211.6" r=".88"/>
<circle cx="68.7" cy="221" r=".99"/>
<circle cx="259.6" cy="221" r=".99"/>
</g>
<path d="M412.4 262.3a2.5 2.5 0 0 0-4.1-1.1 2.5 2.5 0 0 0 1 4.2 2.5 2.5 0 0 0 3.2-2.9l-.1-.2" fill="none" stroke="#000" stroke-width=".3" stroke-dasharray="30.5 1.3 1.3 1.3" stroke-dashoffset="24.5" stroke-linecap="butt"/>
<path d="M414.8 261.5a5 5 0 0 0-8.3-2 5 5 0 0 0 2.2 8.3 5 5 0 0 0 6.2-6l-.1-.3" fill="none" stroke="#000" stroke-width=".3" stroke-dasharray="30.5 1.3 1.3 1.3" stroke-dashoffset="16.7" stroke-linecap="butt"/>
<path d="M345.2 126.4v15.6" fill="none" stroke="#000" stroke-width=".3" stroke-dasharray="30.5 1.3 1.3 1.3" stroke-dashoffset="24.6"/>
<path d="M256.4 199.4v-.8M255.6 200.3h-.8M256.4 201.1v.8M257.3 200.3h.8" fill="none" stroke="#000" stroke-width=".3" stroke-dasharray="30.5 1.3 1.3 1.3"/>
<path d="M410 255.7v14.9" fill="none" stroke="#000" stroke-width=".3" stroke-dasharray="30.5 1.3 1.3 1.3" stroke-dashoffset="25"/>
<path d="M403.4 263l12.6-.1" fill="none" stroke="#000" stroke-width=".3" stroke-dasharray="30.5 1.3 1.3 1.3" stroke-dashoffset="26.1"/>
<path d="M216 248v5" fill="none" stroke="#000" stroke-width=".3" stroke-dasharray="30.5 1.3 1.3 1.3" stroke-dashoffset="29.9"/>
<path d="M86.9 64.7v-21.7M112.8 64.7v-21.7M246.1 64.7v-21.7M271.9 64.7v-21.7" fill="none" stroke="#f00" stroke-width=".3" stroke-dasharray="30.5 1.3 1.3 1.3" stroke-dashoffset="21.6"/>
<g fill="#000">
<path d="M331.1 139.2l.5-.3-.2 .5z"/>
<path d="M61.8 34.4l.6-.2v.3zM86.3 34.2l.6 .2-.6 .1z"/>
<path d="M112.1 30.1l.6 .1-.6 .2zM62.5 30.2l.6-.1v.3zM281.5 34.2l.6 .2-.6 .1zM271.9 34.4l.6-.2v.3zM245.5 30.1l.6 .1-.6 .2zM112.7 30.2l.6-.1v.3z"/>
<path d="M132.6 43.1l.2 .6h-.3zM132.5 64.1h.3l-.2 .6zM340.5 197.3l.1 .6h-.3zM340.3 201.7h.3l-.1 .6z"/>
<path d="M61.8 111.4l.6-.2v.3zM281.5 111.2l.6 .2-.6 .1zM100.3 38l.6-.1v.3zM124.7 37.9l.6 .1-.6 .2zM90.3 34.4l.6-.2v.3zM134.7 34.2l.6 .2-.6 .1zM100.7 65.4l.2 .6 .2-.1zM113 65.5v.6h.3zM345.2 142.9l.6-.2v.3zM358.3 142.7l.6 .2-.6 .1zM61.8 157.7l.6-.2v.3zM89.1 157.5l.6 .2-.6 .1zM89.7 212.5l-.1 .6h.3zM256.4 212.5l-.1 .6h.2zM90.6 200.3l.6 .1v-.2z"/>
<path d="M89.7 157.7l.6-.2v.3zM122.5 157.5l.6 .2-.6 .1z"/>
<path d="M123.1 157.7l.6-.2v.3zM222.5 157.5l.6 .2-.6 .1z"/>
<path d="M223.1 157.7l.6-.2v.3zM255.8 157.5l.6 .2-.6 .1z"/>
<path d="M344.6 142.7l.6 .2-.6 .1zM331.6 142.9l.6-.2v.3zM281.5 157.5l.6 .2-.6 .1zM256.4 157.7l.6-.2v.3z"/>
<path d="M365.8 139.7h.3l-.2 .6zM365.9 114.3l.2 .6h-.3z"/>
<path d="M286 189l.1 .6h-.3zM285.8 211h.3l-.1 .6zM289.2 186.6l.1 .6h-.2zM289.1 213.4h.2l-.1 .6z"/>
<path d="M345.9 195.5l.6 .2-.6 .1zM344.5 195.7l.6-.2v.3z"/>
</g>
<g font-size="6.3">
<text x="282.1" y="250.3">名称</text>
<text x="347.1" y="250.3">图号</text>
<text x="282.1" y="260.3">材质</text>
<text x="347.1" y="260.3">质量</text>
<text x="383.3" y="262.1">视</text>
<text x="383.3" y="269.9">图</text>
<text x="282.1" y="270.3">版次</text>
<text x="347.1" y="270.3">比例</text>
</g>
<g font-size="4.2">
<text x="4.8" y="237.6">注意：1.行走平行度（正面+侧面），450行程内，≤±0.03mm，1000行程内，≤±0.05mm。</text>
<text x="12.2" y="243.3">2.本体形变，450行程内，≤±0.03mm，1000行程内，≤±0.05mm。</text>
<text x="18.6" y="251.3">型号/规格</text>
<text x="70.6" y="251.3">GTH8-400-BL-M20-C4</text>
<text x="301.9" y="249.5">GTH8-400-BL-M20-C4</text>
<text x="14.4" y="258.3">螺杆型号/规格</text>
<text x="19.7" y="263.9">有效行程</text>
<text x="63.7" y="258.3">1605</text>
<text x="86.5" y="263.9">400</text>
<text x="89.9" y="258.3">1610</text>
<text x="111.7" y="258.3">1620</text>
<text x="19.7" y="269.5">精度等级</text>
<text x="87.6" y="269.5">C7</text>
<text x="259" y="267">2022/9/23</text>
<text x="19.7" y="275.2">马达容量</text>
<text x="70.6" y="275.2">200/400W（无刹车）</text>
<text x="15.4" y="280.8">重复定位精度</text>
<text x="86.7" y="280.8">0.02</text>
<text x="9.1" y="286.4">感应开关方式及数量</text>
<text x="72.7" y="286.4">外挂型三只（C4）</text>
<text x="15.5" y="292">建议最快速度</text>
<text x="60.5" y="292">250MM/S</text>
<text x="86.7" y="292">500MM/S</text>
<text x="106.4" y="292">1000MMM/S</text>
</g>
<g font-size="4.1">
<text x="362.6" y="196.6">I</text>
<text x="259.6" y="201.8">I</text>
<text x="358.5" y="201.8">1 : 1</text>
</g>
<g font-size="3.5">
<text x="18.8" y="35.6">75.50 滑台极限位置 1</text>
<text x="70.3" y="31.5">150.82 滑台原点位置</text>
<text x="114.7" y="35.6">135</text>
<text x="173.9" y="31.5">400 有效行程</text>
<text x="283.9" y="35.6">30.50 滑台极限位置 1</text>
<text x="115.6" y="39.3">75</text>
<text x="133.9" y="55.2" transform="rotate(-90 133.9 55.2)">65</text>
<text x="117.3" y="75">2 x</text>
<text x="129" y="75">5</text>
<text x="137.3" y="75">8</text>
<text x="112.2" y="82">4 x M6 贯穿</text>
<text x="173" y="112.6">661</text>
<text x="367.2" y="129.8" transform="rotate(-90 367.2 129.8)">78</text>
<text x="316.5" y="142.9">基准面</text>
<text x="334.3" y="144.1">40.70</text>
<text x="350.9" y="144.1">41</text>
<text x="72.5" y="158.9">84</text>
<text x="101.5" y="158.9">100</text>
<text x="164.8" y="158.9">300</text>
<text x="237" y="158.9">100</text>
<text x="264.4" y="158.9">77</text>
<text x="349.4" y="196.9">2</text>
<text x="92.6" y="199.8">2 x</text>
<text x="104.1" y="199.8">5 H7</text>
<text x="118" y="199.8">4</text>
<text x="287.3" y="201.6" transform="rotate(-90 287.3 201.6)">68</text>
<text x="290.5" y="201.6" transform="rotate(-90 290.5 201.6)">82</text>
<text x="340" y="214.9" transform="rotate(-90 340 214.9)">+0.012</text>
<text x="343.5" y="213.1" transform="rotate(-90 343.5 213.1)">0</text>
<text x="67.1" y="218.7">8 x M6</text>
<text x="83.7" y="218.7">15</text>
<text x="258.9" y="218.7">4 x M6</text>
<text x="273.7" y="218.7">15</text>
<text x="343.5" y="218.4" transform="rotate(-90 343.5 218.4)">5</text>
<text x="71.5" y="222.3">5.40 贯穿</text>
<text x="262.3" y="222.3">5.40 贯穿</text>
<text x="221.4" y="246.8">1</text>
<text x="221.4" y="251.8">2</text>
<text x="218.8" y="256.8">序号</text>
<text x="232.2" y="256.8">修 订 版 次</text>
<text x="257.5" y="256.8">设计变更编号</text>
<text x="228.2" y="261.8">设</text>
<text x="240.1" y="261.8">计</text>
<text x="252" y="261.8">变</text>
<text x="263.9" y="261.8">更</text>
<text x="219.1" y="266.7">设 计</text>
<text x="368.3" y="269.3">1:3</text>
<text x="219.1" y="271.7">校 核</text>
<text x="219.1" y="276.7">批 准</text>
<text x="222.9" y="282.7">技术要求：</text>
<text x="231.8" y="287.3">1、未标注公差全部 0.1</text>
<text x="231.7" y="291.8">2、未标注倒角全部C0.3</text>
</g>
</svg>
